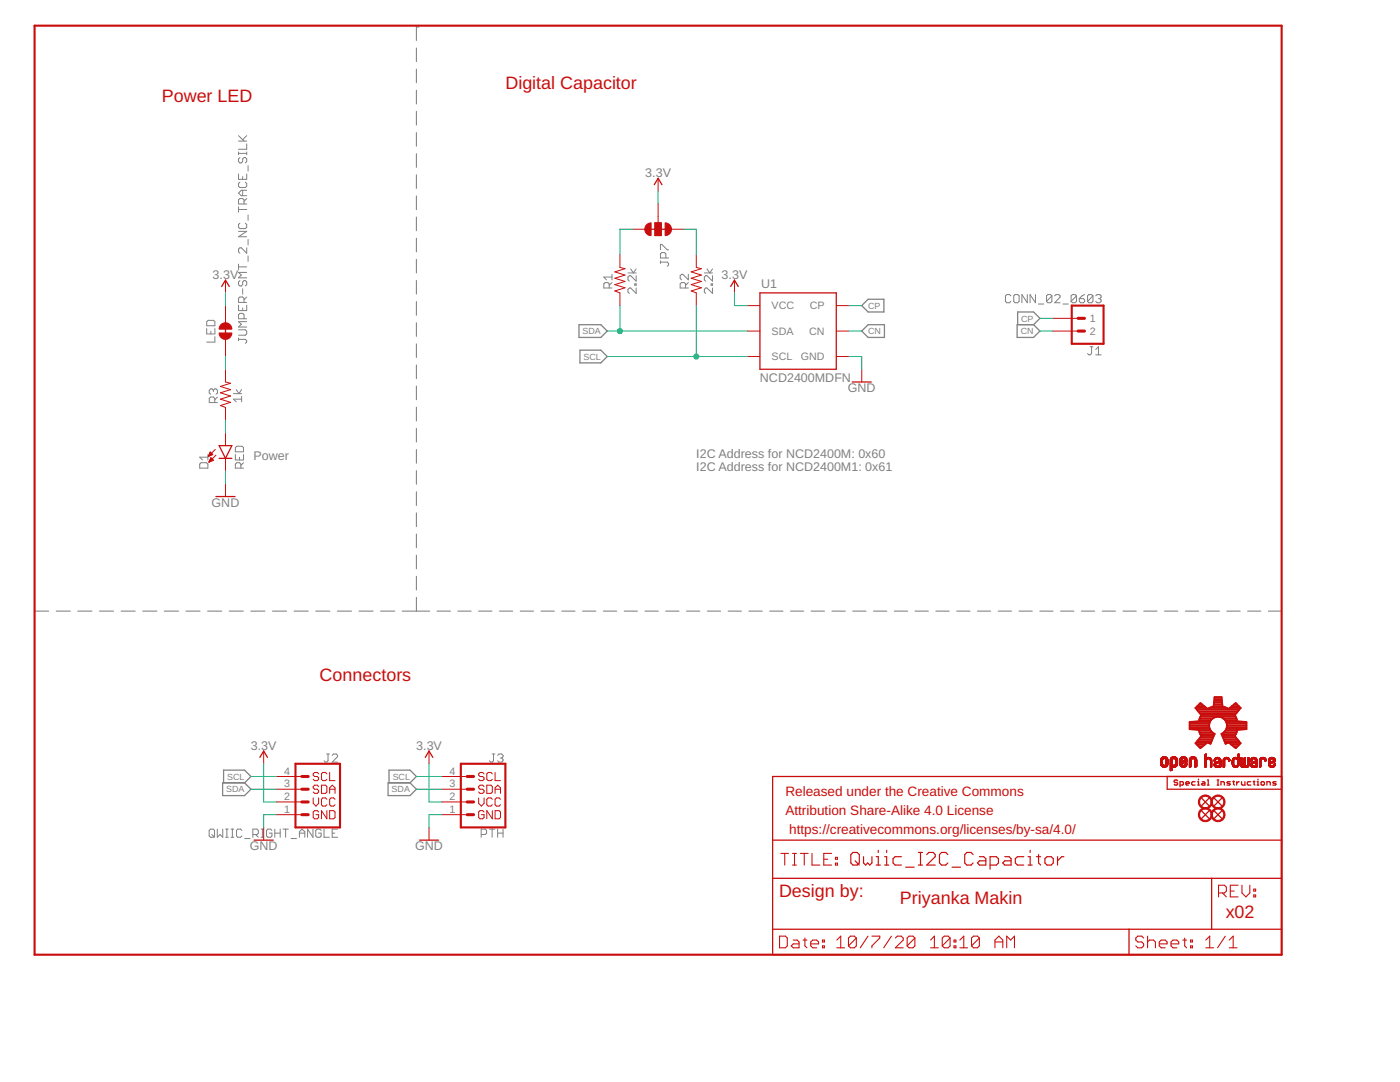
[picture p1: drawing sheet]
<svg xmlns="http://www.w3.org/2000/svg" width="279mm" height="216mm" viewBox="0 0 279 216" stroke-linecap="round" stroke-linejoin="round" font-family="sans-serif">
<g fill="none" stroke="#808080" stroke-width=".21">
<path d="M83.1 9.6v2.7M83.1 13.8v2.7M83.1 18v2.7M83.6 5.4h-.5v2.7M83.1 22.2v2.8M83.1 26.5v2.7M83.1 30.7v2.7M83.1 34.9v2.7M83.1 39.1v2.7M83.1 43.3v2.7M83.1 47.5v2.7M83.1 51.8v2.7"/>
<path d="M83.1 56v2.7M83.1 60.2v2.7M83.1 64.4v2.7M83.1 68.6v2.7M83.1 72.8v2.7M83.1 77v2.8M83.1 81.3v2.7M83.1 85.5v2.7M83.1 89.7v2.7M83.1 93.9v2.7M83.1 98.1v2.8M83.1 102.3v2.8"/>
<path d="M83.1 106.6v2.7M83.1 110.8v2.7M83.1 115v2.7M83.1 119.2v2.7M6.9 121.9h2.8M11.2 121.9h2.8M15.5 121.9h2.9M19.9 121.9h2.8M24.2 121.9h2.8M28.5 121.9h2.8M32.8 121.9h2.8M37.1 121.9h2.8"/>
<path d="M41.4 121.9h2.8M45.7 121.9h2.9M50.1 121.9h2.8M54.4 121.9h2.8M58.7 121.9h2.8M63 121.9h2.8M67.3 121.9h2.8M71.6 121.9h2.9M76 121.9h2.8M80.3 121.9h5.4M87.2 121.9h2.7M91.4 121.9h2.6"/>
<path d="M95.5 121.9h2.7M99.7 121.9h2.6M103.8 121.9h2.7M108 121.9h2.6M112.1 121.9h2.7M116.3 121.9h2.6M120.4 121.9h2.7M124.6 121.9h2.6M128.7 121.9h2.7M132.9 121.9h2.6M137 121.9h2.7M141.2 121.9h2.6"/>
<path d="M145.3 121.9h2.7M149.5 121.9h2.6M153.6 121.9h2.7M157.8 121.9h2.6M161.9 121.9h2.6M166 121.9h2.7M170.2 121.9h2.6M174.3 121.9h2.7M178.5 121.9h2.6M182.6 121.9h2.7M186.8 121.9h2.6M190.9 121.9h2.7"/>
<path d="M195.1 121.9h2.6M199.2 121.9h2.7M203.4 121.9h2.6M207.5 121.9h2.7M211.7 121.9h2.6M215.8 121.9h2.7M220 121.9h2.6M224.1 121.9h2.7M228.3 121.9h2.6M232.4 121.9h2.7M236.6 121.9h2.6M240.7 121.9h2.7"/>
<path d="M244.8 121.9h2.7M249 121.9h2.6M253.1 121.9h2.7"/>
</g>
<g fill="none" stroke="#808080" stroke-width=".2">
<path d="M47.6 34.7v1.1h1.6v-1.1M47.6 30.3v.6M47.6 30.6h1.6M47.6 28.2h1.6M47.6 27.1l1.1 1.1M47.9 31.4l-.3 .3v.5l.3 .3h.3l.2-.3v-.5l.3-.3h.3l.2 .3v.5l-.2 .3M47.9 36.3l-.3 .3v.5l.3 .3h1.1l.2-.3v-.5l-.2-.3M48.4 35.2v.6M48.4 38v1.1M49.2 28.7v1.1h-1.6M49.2 30.3v.6M49.2 39.6l-.5 .6"/>
<path d="M49.2 38h-1l-.6 .5 .6 .6h1M49.2 27.1l-.8 .8M49.5 33.1v1M47.6 41.3v1M47.6 52.7v1.1M47.6 53.3h1.6M47.6 46.2h1.6l-1.6 1h1.6M47.6 41.8h1.6M47.9 44.5l-.3 .3v.5l.3 .3h1.1l.2-.3v-.5l-.2-.3M47.9 56l-.3 .3v.5l.3 .3h.3l.2-.3v-.5l.3-.3h.3l.2 .3v.5l-.2 .3M48.4 57.6v1.1M48.7 40.7v-.8l-.3-.3h-.5l-.3 .3v.8h1.6"/>
<path d="M49.2 49.4v1.1l-1-1.1h-.3l-.3 .3v.5l.3 .3M49.2 59.3l-.5 .5M49.2 54.4h-1.6l.6 .5-.6 .5h1.6M49.5 42.9v1.1M49.5 47.8v1.1M49.5 51.1v1.1M121.6 57.5v-.9l-.3-.2h-.5l-.3 .2v.9h1.6M122.1 56.4l-.5 .5M122.1 55.3h-1.6l.5 .5M122.1 54.7v1.1M125.3 54.5h1.7M125.9 53.7l.5 .8 .6-.8"/>
<path d="M126.7 56.6h.3v.3h-.3zM127 55v1.1l-1.1-1.1h-.3l-.3 .3v.5l.3 .3M127 57.5v1l-1.1-1h-.3l-.3 .2v.6l.3 .2M131.8 52.3h1.4l.2 .3v.3l-.2 .2M131.8 49.8v-1h.3l1.1 1h.2M131.8 52v.6M132.9 51.5v-.8l-.3-.3h-.5l-.3 .3v.8h1.6M136.8 57.5v-.9l-.3-.2h-.5l-.3 .2v.9h1.7M137.4 54.7v1.1l-1.1-1.1h-.3l-.3 .3v.6l.3 .2M137.4 56.4l-.6 .5M140.6 54.5h1.6M141.1 53.7l.5 .8 .6-.8"/>
<path d="M141.9 56.6h.3v.3h-.3zM142.2 57.5v1l-1.1-1h-.3l-.2 .2v.6l.2 .2M142.2 55v1.1l-1.1-1.1h-.3l-.2 .3v.5l.2 .3M201.7 59l-.2-.2h-.6l-.2 .2v1.1l.2 .3h.6l.2-.3M202.6 58.8h.5l.3 .2v1.1l-.3 .3h-.5l-.3-.3v-1.1zM205 58.8v1.6l-1.1-1.6v1.6M206.7 58.8v1.6l-1.1-1.6v1.6M209.9 59l-.2-.2h-.6l-.2 .2v1.1M209.9 59v1.1l-.2 .3h-.6l-.2-.3M209.9 59l-1 1.1M210.5 59l.3-.2h.5l.3 .2v.3l-1.1 1.1h1.1M214.8 59l-.2-.2h-.6l-.2 .2v1.1"/>
<path d="M214.8 59v1.1l-.2 .3h-.6l-.2-.3M214.8 59l-1 1.1M215.4 59.6h.8l.3 .3v.2l-.3 .3h-.5l-.3-.3zM216.5 58.8l-.6 .2-.5 .6M218.1 59l-.3-.2h-.5l-.3 .2v1.1M218.1 59v1.1l-.3 .3h-.5l-.3-.3M218.1 59l-1.1 1.1M218.7 59l.2-.2h.6l.3 .2v.3l-.3 .3M219.2 59.6h.3M219.5 59.6l.3 .3v.2l-.3 .3h-.6l-.2-.3M41.3 64.2l.2-.3h1.1l.3 .3v.8h-1.6zM41.3 65.6v1h1.6v-1"/>
<path d="M42.1 66.1v.5M42.6 77.9l-.3-.3h-.3l-.2 .3v.5l.2 .3M42.6 77.9l.3-.3h.2l.3 .3v.5l-.3 .3M42.6 77.9v.2M42.9 67.2v1.1h-1.6M43.4 79.2l-.5 .6M46.6 78.5h1.6M47.1 77.7l.6 .8 .5-.8M47.6 67.7h1.4l.2 .3v.3l-.2 .2M47.6 60.9v1.1h1.6v-1.1M47.6 65.8h1.4l.2 .3v.5l-.2 .3h-1.4M47.6 67.4v.6"/>
<path d="M48.2 79.7h-1.6l.5 .5M48.2 79.1v1.1M48.4 61.4v.6M48.7 60.3v-.8l-.3-.2h-.5l-.3 .2v.8h1.6M48.7 63.6v-.8l-.3-.3h-.5l-.3 .3v.8h1.6M49.2 64.2h-1.6l.6 .5-.6 .6h1.6M207.2 60.7h1.1M212.1 60.7h1.1M217.6 69.2h.5M217.8 69.2v1.3l-.2 .3h-.3l-.3-.3M218.7 70.8h1.1M218.7 69.7l.5-.5v1.6"/>
<path d="M39.9 92.6l.2-.3h1.1l.3 .3v.8h-1.6zM41.5 90.7v1.1M41.5 91.2h-1.6l.5 .6M42.9 80.3v-.8l-.3-.3h-.6l-.2 .3v.8h1.6M47 90.7v1.1h1.6v-1.1M47.2 89h1.1l.3 .3v.8h-1.6v-.8zM47.8 91.2v.6M48.1 93.4v-.8l-.3-.3h-.6l-.2 .3v.8h1.6M48.6 92.3l-.5 .6M65.2 150.5h.5M65.5 150.5v1.3l-.3 .3h-.3l-.2-.3M66.3 150.7l.3-.2h.5l.3 .2v.3l-1.1 1.1h1.1"/>
<path d="M98.2 150.5h.6M98.5 150.5v1.3l-.3 .3h-.3l-.2-.3M99.3 150.7l.3-.2h.5l.3 .2v.3l-.3 .3M99.8 151.3h.3M100.1 151.3l.3 .2v.3l-.3 .3h-.5l-.3-.3M42 165.4h.5l.3 .3v1.1l-.3 .3h-.5l-.3-.3v-1.1zM42.3 166.5l.5 .6M43.4 165.4v1.7l.5-.6 .5 .6v-1.7M45 165.4h.6M45 167.1h.6M45.3 165.4v1.7M46.1 165.4h.6"/>
<path d="M46.1 167.1h.6M46.4 165.4v1.7M48.3 165.7l-.3-.3h-.5l-.3 .3v1.1l.3 .3h.5l.3-.3M48.8 167.3h1.1M50.5 166.5h.8l.3-.3v-.5l-.3-.3h-.8v1.7M51 166.5l.6 .6M52.1 165.4h.5M52.1 167.1h.5M52.4 165.4v1.7M54.3 165.7l-.3-.3h-.5l-.3 .3v1.1l.3 .3h.5l.3-.3v-.6h-.6M54.8 166.2h1.1M54.8 165.4v1.7"/>
<path d="M55.9 165.4v1.7M56.5 165.4h1.1M57 165.4v1.7M58.1 167.3h1.1M59.8 166.2h1M59.8 167.1v-1.1l.5-.6 .5 .6v1.1M62.5 165.4v1.7l-1.1-1.7v1.7M64.1 165.7l-.3-.3h-.5l-.3 .3v1.1l.3 .3h.5l.3-.3v-.6h-.5M64.7 165.4v1.7h1M66.3 166.2h.5M67.4 165.4h-1.1v1.7h1.1M96 166.5h.8l.3-.3v-.5l-.3-.3h-.8v1.7"/>
<path d="M97.7 165.4h1.1M98.2 165.4v1.7M99.3 166.2h1.1M99.3 165.4v1.7M100.4 165.4v1.7"/>
</g>
<path d="M115.5 64.8h4.4l1.3 1.3-1.3 1.2h-4.4zM115.7 69.9h4.2l1.3 1.2-1.3 1.3h-4.2zM172 66.1l1.2-1.3h3.3v2.5h-3.3zM172 61l1.2-1.3h3.2v2.6h-3.2zM203 64.8h3.3l1.2 1.3-1.2 1.2h-3.3zM203.1 64.8v-2.5h3.2l1.2 1.2-1.2 1.3M44.4 156.2h4.4l1.3 1.3-1.3 1.2h-4.4zM44.6 156.2v-2.5h4.2l1.3 1.2-1.3 1.3M77.4 156.2h4.4l1.3 1.3-1.3 1.2h-4.4zM77.6 156.2v-2.5h4.2l1.3 1.2-1.3 1.3" fill="none" stroke="#808080" stroke-width=".25"/>
<g fill="none" stroke="#c90d0c" stroke-width=".25">
<path d="M130.6 36.9l.7-1.3 .8 1.3M44.2 57.2l.8-1.3 .8 1.3M129.6 45.7h3.8M145.8 57.2l.8-1.3 .7 1.3M151.7 58.4h15.2v15.3h-15.2zM45 65v1.8M170.1 76.2h3.8M43.1 99.1h3.8M43.7 88.9h2.6l-1.3 2.6zM43.7 91.5h2.6M51.9 151.1l.7-1.2 .8 1.2M84.9 151.1l.7-1.2 .8 1.2"/>
<path d="M154.2 154.9h101.6v35.6h-101.6zM232.9 154.9v2.6h22.9M235 155.8l-.2-.2h-.3l-.2 .2 .2 .3h.3l.2 .2-.2 .4h-.3l-.2-.2M235.5 156.7h.5l.2-.2v-.4l-.2-.1h-.5v1M236.7 156.3h.6l-.1-.3h-.4l-.1 .1v.4l.1 .2h.4M238.5 156h-.5l-.2 .1v.4l.2 .2h.5M239 156.7h.4M239 156h.2v.7M239.2 155.5v.1M239.8 159.3l1.5 1.5M239.9 156h.4l.2 .1v.6h-.6l-.1-.2 .1-.2h.6M241 155.6h.1v1.1"/>
<path d="M241 156.7h.3M241.3 159.3l-1.5 1.5M242.3 159.3l1.5 1.5M242.9 155.6h.3M242.9 156.7h.3M243.1 155.6v1.1M243.7 156.7v-.7h.5l.1 .1v.6M243.8 159.3l-1.5 1.5M245.5 156h-.5l-.1 .1 .6 .4-.1 .2h-.5M246 156h.4M246.2 155.8v.7l.2 .2M246.8 156v.7"/>
<path d="M247.3 156l-.5 .3M247.8 156v.5l.1 .2h.6v-.7M249.6 156h-.5l-.2 .1v.4l.2 .2h.5M250.1 156h.3M250.3 155.8v.7l.1 .2M250.9 156.7h.3M250.9 156h.2v.7M251.1 155.5v.1M251.7 156.1l.1-.1h.4l.1 .1v.4l-.1 .2h-.4l-.1-.2zM252.8 156.7v-.7h.5l.2 .1v.6M254.7 156h-.5l-.2 .1 .7 .4-.2 .2h-.5M50.7 167.6h3.8"/>
<path d="M83.7 167.6h3.8M154.2 175.3h101.6M154.2 167.6h101.6M239.8 161.8l1.5 1.5M241.3 161.8l-1.5 1.5M241.8 175.3v10.1M242.3 161.8l1.5 1.5M243.8 161.8l-1.5 1.5M154.2 185.4h101.6M225.3 185.4v5.1"/>
</g>
<g fill="#c90d0c" stroke="#c90d0c" stroke-width=".2">
<path d="M239.5 159.1a1.4 1.4 0 0 1 2.2 .2 1.4 1.4 0 0 1-.7 2 1.4 1.4 0 0 1-1.8-1.3h.2a1.14 1.14 0 0 1 1.7-.9 1.14 1.14 0 0 1 .1 1.9 1.14 1.14 0 0 1-1.8-.7v-.3h-.2z" fill-rule="evenodd"/>
<path d="M242.1 159.1a1.4 1.4 0 0 1 2.2 .2 1.4 1.4 0 0 1-.8 2.1 1.4 1.4 0 0 1-1.8-1.4h.2a1.15 1.15 0 0 1 1.7-1 1.15 1.15 0 0 1 .2 1.9 1.15 1.15 0 0 1-1.8-.6l-.1-.3h-.2z" fill-rule="evenodd"/>
<path d="M242.1 161.6a1.4 1.4 0 0 1 2.2 .2 1.4 1.4 0 0 1-.8 2.1 1.4 1.4 0 0 1-1.8-1.3h.2a1.15 1.15 0 0 1 1.7-1.1 1.15 1.15 0 0 1 .2 1.9 1.15 1.15 0 0 1-1.8-.5l-.1-.3h-.2z" fill-rule="evenodd"/>
<path d="M239.5 161.6a1.4 1.4 0 0 1 2.2 .2 1.4 1.4 0 0 1-.7 2.1 1.4 1.4 0 0 1-1.8-1.3h.2a1.14 1.14 0 0 1 1.7-1 1.14 1.14 0 0 1 .1 1.9 1.14 1.14 0 0 1-1.8-.6v-.3h-.2z" fill-rule="evenodd"/>
<path d="M129 44.9l.5-.3 .4-.1v2.5a1.27 1.27 0 0 1-1.1-.7 1.27 1.27 0 0 1 .2-1.4z" fill-rule="evenodd"/>
<path d="M132.7 44.5a1.26 1.26 0 0 1 1.3 1.2h-1.3z" fill-rule="evenodd"/>
<path d="M132.7 45.7h1.3a1.23 1.23 0 0 1-1.3 1.3z" fill-rule="evenodd"/>
<path d="M44.1 64.8l.9-.4v1.3h-1.3z" fill-rule="evenodd"/>
<path d="M45 64.4a1.26 1.26 0 0 1 1.3 1.3h-1.3z" fill-rule="evenodd"/>
<path d="M43.7 66.4h2.6a1.27 1.27 0 0 1-1.3 1.3 1.27 1.27 0 0 1-1.3-1.3z" fill-rule="evenodd"/>
</g>
<g fill="none" stroke="#c90d0c" stroke-width=".2">
<path d="M131.3 35.6v2.5M45 55.9v2.5M123.7 50.8v2.6l1 .2-2 .7 2 .6-2 .6 2 .7-2 .6 2 .6-2 .7 1 .3v2.6M126.3 45.7h2.5M130.7 44.5h1.3v2.5h-1.3zM131.3 40.7v3.8M133.9 45.7h2.5M139 50.8v2.6l1 .2-2.1 .7 2.1 .6-2.1 .6 2.1 .7-2.1 .6 2.1 .6-2.1 .7 1.1 .3v2.6M146.6 55.9v2.5M45 73.7v2.5l1 .3-2 .6 2 .6-2 .7 2 .6-2 .7 2 .6-2 .6 1 .4v2.5M45 61v3.4M45 67.7v3.4"/>
<path d="M149.1 61h2.6M149.1 66.1h2.6M149.1 71.1h2.6M166.9 61h2.5M166.9 66.1h2.5M166.9 71.1h2.5M172 73.7v2.5M210.1 66.1h5.1M210.1 63.5h5.1M41.6 91h.2M41.7 90.9h.4M41.7 92.2h.1"/>
<path d="M41.7 90.7h.7M41.8 90.6h.6M41.8 92.1h.2M41.8 90.5h.5M41.8 91.9h.5M41.9 90.4h.2M41.9 91.8h.7M41.9 90.3h.1M41.9 91.7h.6M42 90.2l.5 .5-.9 .4zM42 91.6h.3M42 91.5h.2"/>
<path d="M42.1 91.4h.1M42.1 91.3l-.4 .9M42.1 91.3l.5 .5-.9 .4M43 89.7l-1.4 1.4M43.1 90.8l-1.4 1.4M45 86.4v2.5M45 91.5v2.5M45 96.5v2.6M52.6 149.9v2.5M55.2 157.5h5M55.2 154.9h5M62.5 159.2v1.1l.6 .5 .5-.5v-1.1"/>
<path d="M63.6 157l-.3-.3h-.5l-.3 .3v.2l.3 .3h.5l.3 .3v.2l-.3 .3h-.5l-.3-.3M63.6 154.4l-.3-.3h-.5l-.3 .3v.3l.3 .2h.5l.3 .3v.3l-.3 .3h-.5l-.3-.3M64.2 156.7h.8l.2 .3v1l-.2 .3h-.8zM65.2 154.4l-.2-.3h-.6l-.2 .3v1.1l.2 .3h.6l.2-.3M65.2 159.5l-.2-.3h-.6l-.2 .3v1.1l.2 .2h.6l.2-.2M65.8 157.5h1.1M65.8 154.1v1.7h1.1M65.8 158.3v-1.1l.5-.5 .6 .5v1.1M66.9 159.5l-.3-.3h-.5l-.3 .3v1.1l.3 .2h.5l.3-.2M85.6 149.9v2.5M88.2 157.5h5M88.2 154.9h5"/>
<path d="M95.5 159.2v1.1l.6 .5 .5-.5v-1.1M96.6 157l-.3-.3h-.5l-.3 .3v.2l.3 .3h.5l.3 .3v.2l-.3 .3h-.5l-.3-.3M96.6 154.4l-.3-.3h-.5l-.3 .3v.3l.3 .2h.5l.3 .3v.3l-.3 .3h-.5l-.3-.3M97.2 156.7h.8l.3 .3v1l-.3 .3h-.8zM98.3 159.5l-.3-.3h-.6l-.2 .3v1.1l.2 .2h.6l.3-.2M98.3 154.4l-.3-.3h-.6l-.2 .3v1.1l.2 .3h.6l.3-.3M98.8 157.5h1.1M98.8 154.1v1.7h1.1M98.8 158.3v-1.1l.5-.5 .6 .5v1.1M99.9 159.5l-.3-.3h-.5l-.3 .3v1.1l.3 .2h.5l.3-.2M231.6 152.4h.4M231.6 152.3h.4"/>
<path d="M231.6 152.2h.4M231.6 152.1h.4M231.6 152h.4M231.6 151.9h.4M231.6 151.8h.4M231.6 151.7h.4M231.6 152.5l.5 .1M231.6 152.5h.5M231.6 151.6h.4M231.7 152.7h.6M231.7 152.6h.5M231.7 152.7h1.3"/>
<path d="M231.7 151.3h1.3M231.8 152.8h1.2M231.8 151.2h1.1M231.8 152.9h1.1M231.9 153h.9M231.9 151.1h.9M232 151.1h.7M232 153h.7M232 151h.7M232.1 153.1h.6M232.1 151.6h-.5M232.1 151.5h-.5"/>
<path d="M232.2 153.1h.3M232.2 151.4h-.5M232.2 151h.3M232.5 151.4h.5M232.6 152.6h.5M232.6 151.5h.5M232.7 152.5h.4M232.7 151.6h.4M232.7 152.4h.4M232.7 152.3h.4M232.7 152.2h.4M232.7 152.1h.4"/>
<path d="M232.7 152h.4M232.7 151.9h.4M232.7 151.8h.4M232.7 151.7h.4M233 152.8h-1.3M233 151.4h-1.3M233 152.7h-.5M233.6 153.6h.3M233.6 153.5h.3M233.6 153.4h.3M233.6 153.3h.3M233.6 153.2h.3"/>
<path d="M233.6 153.1h.3M233.6 152.8h1.3M233.6 152.7h1.3M233.6 152.7h.6M233.6 152.6h.5M233.6 152.5l.4 .1M233.6 152.5h.4M233.6 152.5h.3M233.6 152.4h.3M233.6 152.3h.3M233.6 152.2h.3M233.6 152.1h.3"/>
<path d="M233.6 152h.3M233.6 151.9h.3M233.6 151.8h.3M233.6 151.7h.3M233.6 151.6h.3M233.6 151.5h.4M233.6 153.8h.1M233.6 151.4h1.3M233.6 151.3h1.3M233.7 151.3h1.2M233.7 151.2h1.1M233.8 153.8h-.2"/>
<path d="M233.8 151.1h.9M233.9 153.7h-.3M233.9 151.1h.8M233.9 153.6l-.3 .1M233.9 151h.7M234 151.6h-.4M234.1 151.4h-.5M234.1 151h.3M234.1 153.1h.3M234.4 152.7h.5M234.4 151.4h.5M234.5 151.5h.5"/>
<path d="M234.6 151.6h.4M234.6 153.1h-1M234.6 152.5h.4M234.6 152.4h.4M234.6 151.7h.4M234.6 152.3h.4M234.6 152.2h.4M234.6 152.1h.4M234.6 152h.4M234.6 151.9h.4M234.6 151.8h.4M234.7 153h-1.1"/>
<path d="M234.8 153h-1.2M234.8 152.9h-1.2M234.9 152.8h-1.3M235 152.6h-.5M235 152.5l-.5 .1M235 152.5h-.4M235.5 152.5h.4M235.5 152.4h.4M235.5 151.9h1.4M235.5 151.8l.3 .1M235.5 151.8h.3M235.5 151.6h.4"/>
<path d="M235.5 152.7h.6M235.5 152.6h.5M235.5 152.5l.4 .1M235.5 151.5h.4M235.5 151.4h1.4M235.5 152.8h1.3M235.5 152.7h1.3M235.5 151.3h1.3M235.6 151.3h1.2M235.6 152.8h1.2M235.6 152.9h1.1M235.6 151.2h1.1"/>
<path d="M235.7 152.9h1M235.7 151.2h1M235.7 153h.9M235.7 151.1h.9M235.8 153h.8M235.8 151.1h.8M235.8 151.7h-.3M235.8 151h.7M235.9 151.7h-.4M235.9 153.1h.6M235.9 151.6h-.4M236 152.4h-.5"/>
<path d="M236 151.5h-.5M236 151.9h.9M236 152.3h-.5M236.1 153.1h.2M236.1 151.4h-.6M236.1 151h.2M236.1 151.8h.8M236.2 152.3h-.7M236.2 152.2h-.7M236.2 151.8h.7M236.3 151.7h.6M236.3 151.4h.6"/>
<path d="M236.4 152.2h-.9M236.4 152.6h.5M236.4 151.5h.5M236.5 151.7h.4M236.5 151.6h.4M236.5 152.5h.4M236.5 152.4h.4M236.5 152.1h-1M236.6 152.3h.3M236.6 152.1h-1.1M236.7 152.2h.2M236.7 152h-1.2"/>
<path d="M236.8 152.2h.1M236.8 152h-1.3M236.9 152.7h-.6M236.9 152.5l-.4 .1M237.4 152.9h.3M237.4 152.8h.3M237.4 152.7h.3M237.4 152.6h.3M237.4 152.5h.3M237.4 152.4h.3M237.4 152.3h.3M237.4 152.2h.3"/>
<path d="M237.4 152.1h.3M237.4 152h.3M237.4 151.9h.3M237.4 151.8h.3M237.4 151.7h.3M237.4 153.1h.2M237.4 151.3h1.3M237.5 151.3h1.2M237.5 151.2h1.2M237.6 151.2h1M237.6 151.1h.9M237.7 153h-.3"/>
<path d="M237.7 151.1h.8M237.7 151h.7M237.8 151.6h-.4M237.8 151.5h-.4M237.9 151.5h-.5M237.9 151h.4M238 151.4h-.6M238.3 151.4h.5M238.3 151.5h.5M238.4 151.5h.4M238.4 151.6h.4M238.4 153.1h.3"/>
<path d="M238.4 152.9h.4M238.4 152.8h.4M238.4 152.7h.4M238.4 152.6h.4M238.4 152.5h.4M238.4 152.4h.4M238.4 152.3h.4M238.4 152.2h.4M238.4 152.1h.4M238.4 152h.4M238.4 151.9h.4M238.4 151.8h.4"/>
<path d="M238.4 151.7h.4M238.7 153h-.3M238.8 151.4h-1.4M238.8 153h-.4M240.5 150.6h.3M240.5 153h.3M240.5 152.9h.3M240.5 152.8h.3M240.5 152.7h.3M240.5 152.6h.3M240.5 152.5h.3M240.5 152.4h.3"/>
<path d="M240.5 152.3h.3M240.5 152.2h.3M240.5 152.1h.3M240.5 152h.3M240.5 151.9h.3M240.5 151.8h.3M240.5 151.7h.3M240.5 151.4h1.2M240.5 151.3h1.2M240.5 151.3h1.1M240.5 151.2h1.1M240.5 151.2h1"/>
<path d="M240.5 151.1h.3M240.5 151h.3M240.5 150.9h.3M240.5 150.8h.3M240.5 150.7h.3M240.5 150.5h.3M240.6 150.5h.2M240.6 153.1h-.1M240.7 153.1h-.2M240.7 153h-.2M240.8 151.6h-.3M240.9 151.6h-.4"/>
<path d="M240.9 151.5h-.4M241 151.5h-.5M241 151.1h.3M241.1 151.4h-.6M241.2 151.4h.5M241.4 151.5h.4M241.5 151.6h.3M241.5 151.7h.3M241.6 151.8h.2M241.6 151.7h.2M241.6 153h.2M241.6 152.9h.2"/>
<path d="M241.6 152.8h.2M241.6 152.7h.2M241.6 152.6h.2M241.6 152.5h.2M241.6 152.4h.2M241.6 152.3h.2M241.6 152.2h.2M241.6 152.1h.2M241.6 152h.2M241.6 151.9h.2M241.7 153.1h-.1M241.8 153.1h-.2"/>
<path d="M242.3 152.7h.3M242.3 152.6h.3M242.3 151.8h.3M242.3 152.8h.5M242.3 152.8h.4M242.3 152.7h.4M242.3 151.9h.1M242.3 151.7h.3M242.3 151.6h.3M242.3 152.9h.9M242.4 152.9h.8M242.4 153h.8"/>
<path d="M242.4 151.4h1.1M242.5 151.3h1M242.5 153h.7M242.5 151.8l-.2 .1M242.6 153.1h.6M242.6 152.1h1.1M242.6 151.2h.8M242.6 152.5l-.3 .1M242.6 151.7h-.3M242.6 152.5h-.3M242.7 153.1h.5M242.7 152.5h-.4"/>
<path d="M242.7 151.2h.6M242.7 151.6h-.4M242.7 152.4h-.4M242.7 152.1h1M242.7 151.5h-.4M242.8 151.5h-.4M242.8 151.1h.4M242.8 152h.9M242.8 152.4h-.5M242.9 153.1h.1M242.9 152.8h.2M242.9 152.3h-.6"/>
<path d="M242.9 152h.8M243 151.4h-.6M243 151.4h.6M243.1 152.3h-.7M243.1 151.9h.6M243.2 152.2h-.8M243.2 151.9h.5M243.2 151.5h.4M243.3 151.6h.3M243.3 151.8h.4M243.3 151.7h.3M243.4 153h.2"/>
<path d="M243.4 153h.3M243.4 152.9h.3M243.4 152.8h.3M243.4 152.7h.3M243.4 152.6h.3M243.4 152.5h.3M243.4 152.4h.3M243.4 152.3h.3M243.4 152.2h.3M243.4 151.8h.3M243.4 151.7h.3M243.5 153.1h-.1"/>
<path d="M243.6 153.1h-.2M243.7 152.2h-1.2M244.1 152.9h.3M244.1 152.8h.3M244.1 152.7h.3M244.1 152.6h.3M244.1 152.5h.3M244.1 152.4h.3M244.1 152.3h.3M244.1 152.2h.3M244.1 152.1h.3M244.1 152h.3"/>
<path d="M244.1 151.9h.3M244.1 151.8h.3M244.1 151.7h.3M244.1 151.6h.3M244.2 153.1h-.1M244.2 151.4h1.1M244.3 151.3h1M244.3 153.1h-.2M244.4 153h-.3M244.4 151.2h.8M244.4 151.7h-.3M244.5 151.2h.6"/>
<path d="M244.5 151.6h-.4M244.5 151.5h-.3M244.6 151.5h-.4M244.6 151.1h.4M244.8 151.4h-.6M244.8 151.4h.6M245 151.5h.4M245.1 151.6h.3M245.2 151.7h.2M245.2 151.7h.3M245.2 151.8h.2M245.4 151.8h-.2"/>
<path d="M245.9 152.4h.3M245.9 152.3h.3M245.9 152.2h.3M245.9 152.1h.3M245.9 152h.3M245.9 151.9h.3M245.9 151.8h.3M245.9 152.5h.3M245.9 151.7h.3M245.9 152.6h.4M246 152.7h.3M246 151.6h.3"/>
<path d="M246 152.8h.4M246 152.8h.6M246 152.9h1.2M246.1 151.4h1.2M246.1 151.3h1.2M246.1 153h1M246.2 153h.8M246.2 151.2h1.1M246.3 153.1h.7M246.3 151.2h1M246.3 151.6h-.3M246.3 153.1h.5"/>
<path d="M246.3 151.5h-.3M246.4 151.5h-.4M246.4 151.1h.4M246.5 153.1h.1M246.6 151.4h-.6M246.6 153.1h.1M246.6 151.4h.7M246.8 151.5h.5M246.9 152.7h.3M246.9 151.5h.4M246.9 151.6h.4M247 152.6h.3"/>
<path d="M247 151.6h.3M247 152.5h.3M247 152.4h.3M247 152.3h.3M247 152.2h.3M247 152.1h.3M247 152h.3M247 151.9h.3M247 151.8h.3M247 151.7h.3M247 151.1h.3M247 151h.3"/>
<path d="M247 150.9h.3M247 150.8h.3M247 150.7h.3M247 150.6h.3M247 150.5h.3M247.1 150.5h.2M247.1 152.9h-1M247.2 152.8h-.5M247.2 152.8h-.4M247.3 152.7h-.4M247.3 152.5l-.3 .1M247.6 152.6h.3"/>
<path d="M247.6 152.5h.2M247.6 152.4h.2M247.6 152.3h.2M247.6 152.2h.2M247.6 152.1h.2M247.6 152h.2M247.6 151.9h.2M247.6 151.8h.2M247.6 151.7h.2M247.6 151.6h.2M247.6 151.5h.2M247.6 151.4h.2"/>
<path d="M247.6 151.3h.2M247.6 152.8h1.6M247.6 152.8h.3M247.6 152.7h.3M247.6 151.2h.2M247.6 152.9h1.6M247.7 151.2h.1M247.7 153h1.4M247.8 153.1h1.3M247.8 153.1h.5M248.1 153.1h.1M248.2 152.8h.4"/>
<path d="M248.2 152.7h.4M248.2 152.6h.4M248.2 152.5h.4M248.2 152.4h.4M248.2 152.3h.4M248.2 152.2h.4M248.3 152.5h.3M248.3 152.1h.3M248.3 152h.3M248.3 151.9h.3M248.3 151.8h.3M248.3 151.7h.3"/>
<path d="M248.3 151.6h.3M248.3 151.5h.3M248.3 151.4h.3M248.3 151.3h.3M248.3 151.2h.3M248.4 151.2h.2M248.5 153.1h.5M248.9 152.8h.4M248.9 152.7h.4M249 152.6h.3M249 152.5h.3M249 152.4h.3"/>
<path d="M249 152.3h.3M249 152.2h.3M249 152.1h.3M249 152h.3M249 151.9h.3M249 151.8h.3M249 151.7h.3M249 151.6h.3M249 151.5h.3M249 151.4h.3M249 151.3h.3M249 151.2h.3"/>
<path d="M249.1 151.2h.2M249.2 153h-1.5M249.5 152.7h.4M249.5 152.6h.4M249.5 152.5h.4M249.6 152.8h.3M249.6 152.7h.3M249.6 151.9h.1M249.6 151.8h.2M249.6 151.7h.3M249.6 152.8h.8M249.6 151.6h.3"/>
<path d="M249.6 152.9h.8M249.7 153h.7M249.7 151.4h1.1M249.7 151.3h1.1M249.8 153h.6M249.8 151.3h.9M249.8 151.8l-.2 .1M249.8 153.1h.6M249.8 151.2h.8M249.9 151.7h-.3M249.9 152.5h-.4M249.9 153.1h.5"/>
<path d="M249.9 151.2h.6M249.9 151.6h-.3M250 152.4h-.4M250 152.1h.9M250 151.5h-.4M250 151.1h.4M250.1 152.4h-.5M250.1 152h.8M250.1 152.3h-.5M250.2 151.4h-.6M250.3 151.4h.5M250.3 152.3h-.7"/>
<path d="M250.3 151.9h.6M250.4 152.2h-.7M250.4 151.9h.5M250.4 151.5h.4M250.5 151.5h.4M250.5 152.2h-.8M250.5 151.6h.4M250.6 151.8h.3M250.6 151.6h.3M250.6 152.2h.3M250.6 151.7h.3M250.6 153h.3"/>
<path d="M250.6 152.9h.3M250.6 152.8h.3M250.6 152.7h.3M250.6 152.6h.3M250.6 152.5h.3M250.6 152.4h.3M250.6 152.3h.3M250.7 153.1h-.1M250.8 153.1h-.2M250.9 153h-.3M250.9 152.1h-1.1M251.4 153.1h.1"/>
<path d="M251.4 153h.2M251.4 152.9h.2M251.4 152.8h.2M251.4 152.7h.2M251.4 152.6h.2M251.4 152.5h.2M251.4 152.4h.2M251.4 152.3h.2M251.4 152.2h.2M251.4 152.1h.2M251.4 152h.2M251.4 151.9h.2"/>
<path d="M251.4 151.8h.2M251.4 151.6h.3M251.4 151.5h.4M251.5 151.4h1.1M251.5 151.3h1.1M251.5 151.3h1M251.6 153.1h-.2M251.6 151.2h.9M251.7 151.7h-.3M251.7 151.6h-.3M251.7 151.2h.6M251.8 151.5h-.4"/>
<path d="M251.8 151.1h.4M252 151.4h-.5M252.1 151.4h.5M252.2 151.5h.4M252.3 151.5h.4M252.3 151.6h.4M252.4 151.6h.3M252.4 151.7h.3M252.4 151.8h.3M252.6 151.8l-.2 .1M252.7 151.8h-.3M253.2 152.7h.4"/>
<path d="M253.2 152.6h.3M253.2 152.5l.3 .1M253.2 152.5h.3M253.2 152.1h1.1M253.2 152h.3M253.2 151.9h.3M253.2 151.8h.3M253.2 151.7h.3M253.2 151.6h.3M253.2 152.8h.4M253.3 152.8h.5M253.3 152.9h1.1"/>
<path d="M253.3 151.4h1.1M253.3 152.9h1M253.3 151.3h1.1M253.4 153h.9M253.4 151.3h.9M253.4 151.2h.9M253.5 153.1h.7M253.5 152.5h-.3M253.5 151.2h.6M253.6 152.4h-.4M253.6 151.6h-.4M253.6 151.5h-.4"/>
<path d="M253.6 153.1h.5M253.7 152.4h-.5M253.7 151.1h.3M253.7 152.3h-.5M253.8 153.1h.1M253.8 151.4h-.5M253.9 152.3h-.7M253.9 151.9h.6M253.9 151.4h.5M254 152.2h-.8M254 151.9h.5M254.1 151.5h.4"/>
<path d="M254.1 152.8h.4M254.1 152.2h-.9M254.1 151.8h.4M254.1 151.6h.4M254.2 152.7h.3M254.2 152.6h.3M254.2 151.6h.3M254.2 151.8h.3M254.2 151.7h.3M254.3 152.5h.2M254.3 152.4h.2M254.3 152.1h-1.1"/>
<path d="M254.4 152.4h.1M254.4 152.8h-.5M254.4 152.3h.1M254.4 152h-.8M254.5 152.7h-.4M254.5 152h-.8M254.5 152.6h-.3M52.6 165.1v2.5M55.2 162.6h5M55.2 160h5M63.6 162l-.3-.2h-.5l-.3 .2v1.1l.3 .3h.5l.3-.3v-.5h-.5M65.2 161.8v1.6l-1-1.6v1.6"/>
<path d="M65.8 161.8h.8l.3 .2v1.1l-.3 .3h-.8zM85.6 165.1v2.5M88.2 162.6h5M88.2 160h5M96.6 162l-.3-.2h-.5l-.3 .2v1.1l.3 .3h.5l.3-.3v-.5h-.5M98.3 161.8v1.6l-1.1-1.6v1.6M98.8 161.8h.8l.3 .2v1.1l-.3 .3h-.8z"/>
</g>
<path d="M6.9 5.1h248.9v185.4h-248.9zM213.9 61h6.3v7.6h-6.3zM59 152.4h8.9v12.7h-8.9zM92 152.4h8.9v12.7h-8.9z" fill="none" stroke="#c90d0c" stroke-width=".42"/>
<path d="M215.2 66.1h1.2M215.2 63.5h1.2M60.2 157.5h1.3M60.2 154.9h1.3M93.2 157.5h1.3M93.2 154.9h1.3M60.2 160h1.3M60.2 162.6h1.3M93.2 160h1.3M93.2 162.6h1.3" fill="none" stroke="#c90d0c" stroke-width=".61"/>
<g fill="none" stroke="#c90d0c" stroke-width=".21">
<path d="M155.8 170.3h1.6M156.6 170.3v2.3M158.2 170.3h.7M158.2 172.6h.7M158.6 170.3v2.3M159.7 170.3h1.6M160.5 170.3v2.3M162.1 170.3v2.3h1.5M164.4 171.4h.8M166 170.3h-1.6v2.3h1.6M166.7 172.2h.4v.4h-.4zM166.7 171.1h.4v.3h-.4z"/>
<path d="M243.2 178.2h1.2l.4-.4v-.8l-.4-.4h-1.2v2.4M244 178.2l.8 .8M245.5 177.8h.8M247.1 176.6h-1.6v2.4h1.6M247.9 176.6v1.6l.7 .8 .8-.8v-1.6M250.2 178.6h.4v.4h-.4zM250.2 177.4h.4v.4h-.4zM155.6 186.8h1.1l.4 .4v1.5l-.4 .4h-1.1zM158.3 187.6h.8l.4 .4v1.1h-1.2l-.4-.4 .4-.4h1.2M160.3 187.6h.7M160.6 187.2v1.5l.4 .4M161.8 188.3h1.6v-.3l-.4-.4h-.8l-.4 .4v.7l.4 .4h.8"/>
<path d="M164.1 188.7h.4v.4h-.4zM164.1 187.6h.4v.4h-.4zM167 189.1h1.6M167 187.6l.8-.8v2.3M170.9 187.2v1.5l-.4 .4h-.8l-.4-.4M170.9 187.2l-.4-.4h-.8l-.4 .4v1.5M170.9 187.2l-1.6 1.5M173.2 186.8l-1.5 2.3M174 186.8h1.6v.4l-1.6 1.5v.4M177.9 186.8l-1.5 2.3M178.7 187.2l.4-.4h.8l.4 .4v.4l-1.6 1.5h1.6M182.6 187.2v1.5l-.4 .4h-.8l-.4-.4"/>
<path d="M182.6 187.2l-.4-.4h-.8l-.4 .4v1.5M182.6 187.2l-1.6 1.5M185.7 189.1h1.6M185.7 187.6l.8-.8v2.3M189.6 187.2v1.5l-.4 .4h-.8l-.4-.4M189.6 187.2l-.4-.4h-.8l-.4 .4v1.5M189.6 187.2l-1.6 1.5M190.4 188.7h.4v.4h-.4zM190.4 187.6h.4v.4h-.4zM191.6 189.1h1.5M191.6 187.6l.7-.8v2.3M195.5 187.2v1.5l-.4 .4h-.8l-.4-.4"/>
<path d="M195.5 187.2l-.4-.4h-.8l-.4 .4v1.5M195.5 187.2l-1.6 1.5M198.6 188h1.5M198.6 189.1v-1.5l.7-.8 .8 .8v1.5M200.9 189.1v-2.3l.8 .8 .8-.8v2.3M228.2 187.2l-.3-.4h-.8l-.4 .4v.4l.4 .4h.8l.3 .3v.4l-.3 .4h-.8l-.4-.4M229 188l.4-.4h.8l.4 .4v1.1M229 186.8v2.3M231.4 188.3h1.5v-.3l-.4-.4h-.7l-.4 .4v.7l.4 .4h.7M233.7 188.3h1.5v-.3l-.3-.4h-.8l-.4 .4v.7l.4 .4h.8M236 187.6h.8M236.4 187.2v1.5l.4 .4"/>
<path d="M237.6 188.7h.4v.4h-.4zM237.6 187.6h.4v.4h-.4zM240.6 189.1h1.6M240.6 187.6l.8-.8v2.3M244.5 186.8l-1.5 2.3M245.3 189.1h1.6M245.3 187.6l.8-.8v2.3"/>
</g>
<g fill="none" stroke="#c90d0c" stroke-width=".23">
<path d="M170.2 170.1h.9l.4 .4v1.7l-.4 .4h-.9l-.4-.4v-1.7zM170.6 171.8l.9 .8M172.3 170.9v1.3l.4 .4 .5-.4 .4 .4 .4-.4v-1.3M174.9 172.6h.8M174.9 170.9h.4v1.7M175.3 169.7v.4M176.6 172.6h.8M176.6 170.9h.4v1.7M177 169.7v.4M179.9 170.9h-1.3l-.4 .4v.9l.4 .4h1.3M180.7 173h1.7M183.3 170.1h.8"/>
<path d="M183.3 172.6h.8M183.7 170.1v2.5M185 170.5l.4-.4h.8l.4 .4v.4l-1.6 1.7h1.6M189.2 170.5l-.5-.4h-.8l-.4 .4v1.7l.4 .4h.8l.5-.4M190 173h1.7M194.2 170.5l-.4-.4h-.8l-.5 .4v1.7l.5 .4h.8l.4-.4M195.5 170.9h.8l.4 .4v1.3h-1.2l-.4-.4 .4-.4h1.2M197.6 172.6h1.2l.5-.4v-.9l-.5-.4h-1.2v2.5M200.5 170.9h.9l.4 .4v1.3h-1.3l-.4-.4 .4-.4h1.3M204.3 170.9h-1.2l-.5 .4v.9l.5 .4h1.2M205.2 172.6h.8M205.2 170.9h.4v1.7"/>
<path d="M205.6 169.7v.4M206.8 170.9h.9M207.3 170.5v1.7l.4 .4M208.5 171.3l.5-.4h.8l.4 .4v.9l-.4 .4h-.8l-.5-.4zM211.1 170.9v1.7M212.3 170.9h-.4l-.8 .9"/>
</g>
<g fill="none" stroke="#c90d0c" stroke-width=".38">
<path d="M242.3 139.9h1.6M242.4 139.5h1.4M242.4 139.2h1.4M237.4 145.5h4M237.4 145.1h3.9M237.4 144.8h3.9M237.4 144.4h3.9M237.7 144.1h3.8M238.6 141.3l1.2 1.4-.5 1.2-1.9 .2v1.4l1.9 .2 .5 1.2-1.2 1.4 1 1 1.4-1.2 .6 .3 .8-2-.7-.5-.4-.8M238.6 141.3h2.2M238.6 148.3h2.3M238.9 141.6h8.4"/>
<path d="M238.9 148.6h1.5M238.9 147.9h2.9M238.9 140.9h1.4M239.1 142h7.9M239.2 147.6h2.7M239.2 148.9h.8M239.3 145.8h2.3M239.3 140.6h.6M239.3 143.7h2.4M239.4 146.2h2.5M239.4 143.4h2.6M239.4 142.3h7.3"/>
<path d="M239.5 147.2h2.6M239.6 146.5h2.8M239.6 143h7M239.7 142.7h6.8M239.8 146.9h2.4M241.2 148.3h.5M241.4 141.3h3.4M241.4 141.2l.8-.2 .2-1.9h1.4l.2 1.9 1.2 .5 1.4-1.2 1 1M241.4 141.2l-.4 .3-1.4-1.2-1 1M241.7 143.7l-.4 .8v.6M242.2 140.9h1.8M242.3 140.6h1.6"/>
<path d="M242.3 140.2h1.6M243 143l-.6 .2-.7 .5M243.2 143l.6 .2 .7 .5M243.8 146.5h2.8M243.9 146.9h2.5M244.1 147.2h2.6M244.2 143.4h2.5M244.2 147.6h2.8M244.2 146.2h2.6M244.4 147.9h2.9M244.5 143.7a1.81 1.81 0 0 1-.7 2.7l.8 2 .6-.3 1.4 1.2 1-1-1.2-1.4 .2-.4M244.5 148.3h.4"/>
<path d="M244.5 143.7h2.4M244.6 145.8h2.3M244.7 144.1h3.7M244.8 145.5h4M244.8 145.1h4M244.8 144.4h4M244.9 144.8h3.9M245.3 148.3h2.2M245.4 141.3h2.2M245.8 148.6h1.5M245.8 140.9h1.4M246.2 148.9h.8"/>
<path d="M246.3 140.6h.6M247.6 141.3l-1.2 1.4 .5 1.2 1.9 .2v1.4l-1.9 .2-.3 .8"/>
</g>
<path d="M130.7 44.5h1.3v2.5h-1.3z" fill="#c90d0c" stroke="#c90d0c" stroke-width=".2"/>
<g fill="none" stroke="#0dab76" stroke-width=".2">
<path d="M131.3 38.1v2.6M45 58.4v2.6M126.3 45.7h-2.6v5.1M136.4 45.7h2.6v5.1M146.6 58.4v2.6h2.5M45 71.1v2.6M121.2 71.1h27.9M121.2 66.1h27.9M123.7 61v5.1M139 61v10.1M169.4 61h2.6M169.4 71.1h2.6v2.6"/>
<path d="M169.4 66.1h2.6M207.5 66.1h2.6M207.5 63.5h2.6M45 83.8v2.6M45 94v2.5M50.1 154.9h5.1M50.1 157.5h5.1M52.6 152.4v7.6h2.6M83.1 154.9h5.1M83.1 157.5h5.1M85.6 152.4v7.6h2.6M55.2 162.6h-2.6v2.5"/>
<path d="M88.2 162.6h-2.6v2.5"/>
</g>
<g fill="#0dab76" stroke="#0dab76" stroke-width=".2">
<circle cx="139" cy="71.1" r=".51"/>
<circle cx="123.7" cy="66.1" r=".51"/>
</g>
<g font-size="3.6" fill="#c90d0c">
<text x="100.9" y="17.8">Digital Capacitor</text>
<text x="32.3" y="20.4">Power LED</text>
<text x="63.8" y="135.9">Connectors</text>
<text x="155.5" y="179.1">Design by:</text>
<text x="179.6" y="180.3">Priyanka Makin</text>
<text x="244.6" y="183.1">x02</text>
</g>
<g font-size="2.7" fill="#c90d0c">
<text x="156.7" y="158.8">Released under the Creative Commons</text>
<text x="156.7" y="162.6">Attribution Share-Alike 4.0 License</text>
<text x="157.5" y="166.4">https://creativecommons.org/licenses/by-sa/4.0/</text>
</g>
<g font-size="2.5" fill="#808080">
<text x="128.8" y="35.3">3.3V</text>
<text x="42.4" y="55.7">3.3V</text>
<text x="144" y="55.7">3.3V</text>
<text x="151.9" y="57.4">U1</text>
<text x="151.7" y="76.2">NCD2400MDFN</text>
<text x="169.2" y="78.3">GND</text>
<text x="50.6" y="91.7">Power</text>
<text x="139" y="91.3">I2C Address for NCD2400M: 0x60</text>
<text x="139" y="94">I2C Address for NCD2400M1: 0x61</text>
<text x="42.2" y="101.1">GND</text>
<text x="50.1" y="149.6">3.3V</text>
<text x="83.1" y="149.6">3.3V</text>
<text x="49.8" y="169.7">GND</text>
<text x="82.9" y="169.7">GND</text>
</g>
<g font-size="2.1" fill="#808080">
<text x="154" y="61.7">VCC</text>
<text x="161.6" y="61.7">CP</text>
<text x="217.5" y="64.3">1</text>
<text x="154" y="66.8">SDA</text>
<text x="154" y="71.9">SCL</text>
<text x="159.8" y="71.9">GND</text>
<text x="161.5" y="66.8">CN</text>
<text x="217.5" y="66.8">2</text>
<text x="56.7" y="154.6">4</text>
<text x="89.7" y="154.6">4</text>
<text x="56.7" y="159.7">2</text>
<text x="56.7" y="157.1">3</text>
<text x="89.7" y="159.7">2</text>
<text x="89.7" y="157.1">3</text>
<text x="56.7" y="162.2">1</text>
<text x="89.7" y="162.2">1</text>
</g>
<g font-size="1.8" fill="#808080">
<text x="173.2" y="61.6">CP</text>
<text x="203.8" y="64.2">CP</text>
<text x="116.3" y="66.7">SDA</text>
<text x="116.5" y="71.8">SCL</text>
<text x="173.2" y="66.7">CN</text>
<text x="203.7" y="66.7">CN</text>
<text x="45.4" y="155.6">SCL</text>
<text x="78.4" y="155.6">SCL</text>
<text x="45.1" y="158.1">SDA</text>
<text x="78.2" y="158.1">SDA</text>
</g>
</svg>
